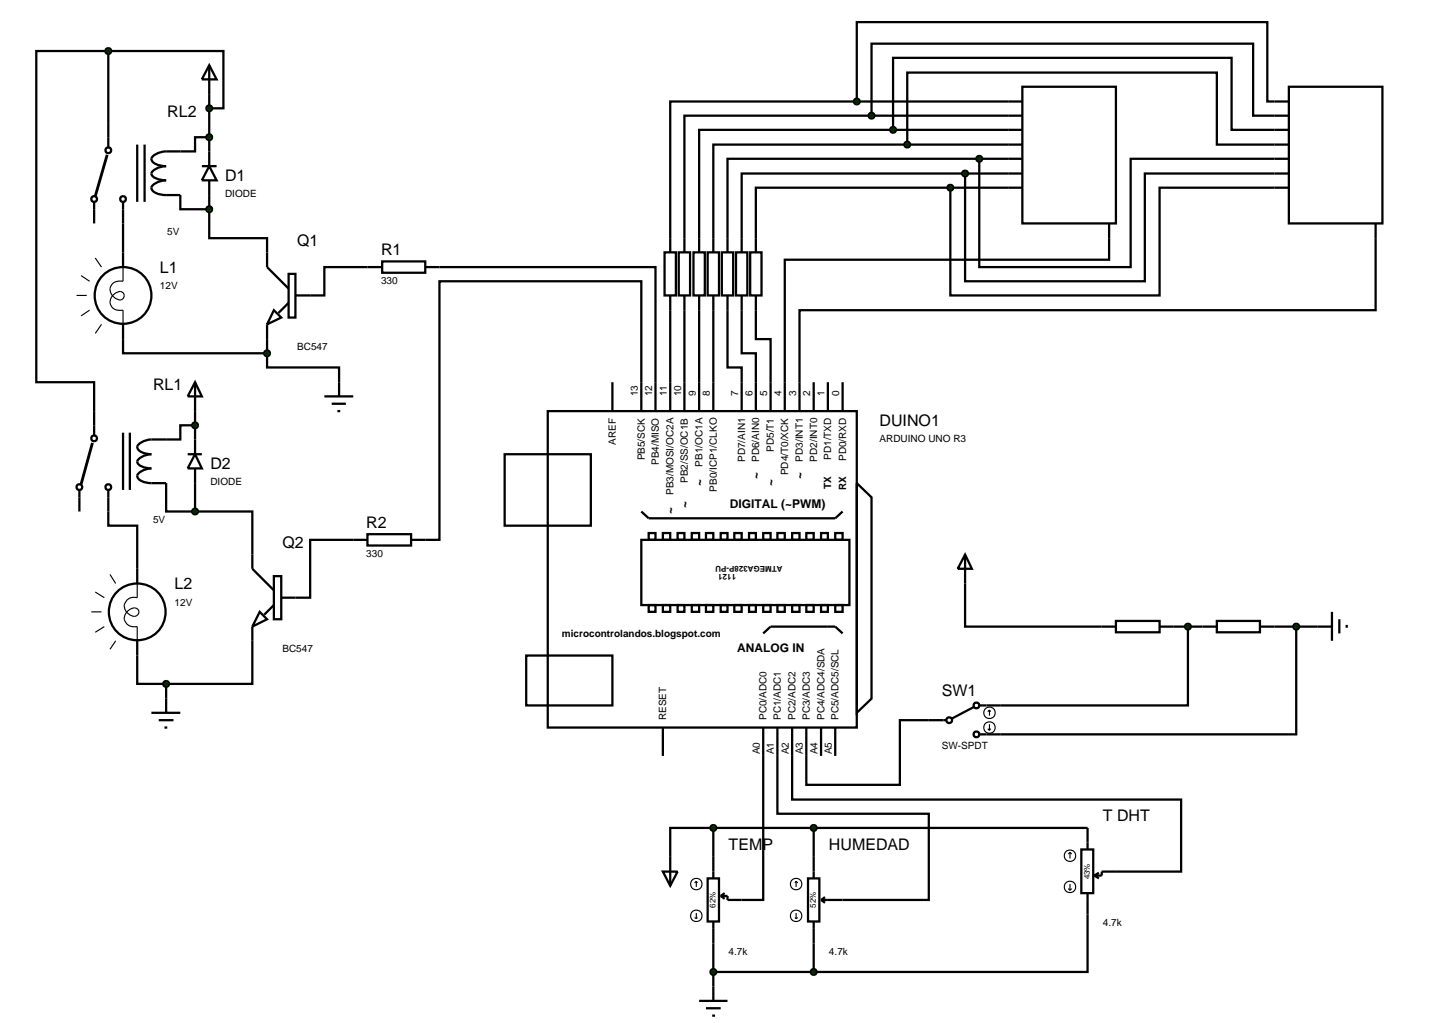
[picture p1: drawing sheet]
<svg xmlns="http://www.w3.org/2000/svg" width="257mm" height="180mm" viewBox="0 0 257 180" stroke-linecap="round" stroke-linejoin="round" font-family="sans-serif">
<g fill="none" stroke="#000" stroke-width=".4">
<path d="M19.1 9h20.3v10.1h-2.5M19.1 9h-12.7v58.4h10.2v5.1M19.1 9v12.7M36.9 16.6v10.1M151.1 17.9h-32.9v24.1M151.1 17.9v-14h72.4v14h1.3M151.1 17.9h26.7M21.7 39.4v5.1M31.8 34.4v2.5h5.1M36.9 24.2h-2.5v2.5h-2.6M36.9 36.9v5.1h10.2v2.5M36.9 34.4v2.5"/>
<path d="M153.7 20.4h-33v21.6M153.7 20.4v-12.7h67.3v12.7h3.8M153.7 20.4h24.1M157.5 22.9h-34.2v19.1M157.5 22.9v-12.7h59.7v12.7h7.6M157.5 22.9h20.3M160 25.5h-34.2v16.5M160 25.5v-12.7h54.6v12.7h10.2M160 25.5h17.8M167.6 33.1h-34.3v8.9M167.6 33.1v19h36.9v-19h20.3M167.6 33.1h10.2"/>
<path d="M170.2 30.6h-39.4v11.4M170.2 30.6v19h31.7v-19h22.9M170.2 30.6h7.6M172.7 28h-44.4v14M172.7 28v19.1h26.7v-19.1h25.4M172.7 28h5.1M21.7 59.8v2.5h25.4M47.1 59.8v2.5M64.8 47.1h-7.6v5h-2.5M77.5 47.1h38.1v25.4M118.2 54.7v17.8M120.7 54.7v17.8"/>
<path d="M123.3 54.7v17.8M125.8 54.7v17.8M128.3 54.7v10.1h2.5v7.7M130.8 54.7v7.6h2.5v10.2M133.3 54.7v5.1h2.6v12.7M195.6 42v3.8h-57.2v26.7M242.6 42v12.7h-101.6v17.8M34.4 75h-2.6v2.5h-2.5M34.4 72.5v5M47.1 62.3v2.5h12.7v2.6M96.6 72.5h54.5v55.8h-54.5zM108 67.4v5.1"/>
<path d="M113.1 72.5v-22.9h-35.6v45.6h-2.5M143.5 67.4v5.1M146 67.4v5.1M148.6 67.4v5.1M19.1 90.2v2.5h5.1v7.6M29.3 85.2v5h5.1M34.4 90.2h10.1v7.6M34.4 85.2v5M62.3 95.2h-7.6v10.2h-2.6M89 80.1h15.2v12.6h-15.2zM113.1 95.2h36.7v11.5h-36.7zM113.1 90.2l1.3 1.2h32.9l1.3-1.2"/>
<path d="M114.4 94h1.2v1.2h-1.2zM116.9 94h1.3v1.2h-1.3zM119.5 94h1.2v1.2h-1.2zM122 94h1.3v1.2h-1.3zM124.5 94h1.3v1.2h-1.3zM127.1 94h1.2v1.2h-1.2zM129.5 94h1.3v1.2h-1.3zM132.1 94h1.2v1.2h-1.2zM134.6 94h1.3v1.2h-1.3zM137.1 94h1.3v1.2h-1.3zM139.7 94h1.3v1.2h-1.3zM142.2 94h1.3v1.2h-1.3z"/>
<path d="M144.8 94h1.2v1.2h-1.2zM147.3 94h1.3v1.2h-1.3zM151.1 85.2l2.6 2.5v35.5l-2.6 2.5zM24.2 115.6v5h5.1M44.5 113v7.6h-15.2M92.8 115.6h15.2v8.8h-15.2zM114.4 106.7h1.2v1.2h-1.2zM116.9 106.7h1.3v1.2h-1.3zM119.5 106.7h1.2v1.2h-1.2zM122 106.7h1.3v1.2h-1.3zM124.5 106.7h1.3v1.2h-1.3zM127.1 106.7h1.2v1.2h-1.2z"/>
<path d="M129.5 106.7h1.3v1.2h-1.3zM132.1 106.7h1.2v1.2h-1.2zM134.6 106.7h1.3v1.2h-1.3zM134.6 111.7l1.3-1.2h11.4l1.3 1.2M137.1 106.7h1.3v1.2h-1.3zM139.7 106.7h1.3v1.2h-1.3zM142.2 106.7h1.3v1.2h-1.3zM144.8 106.7h1.2v1.2h-1.2zM147.3 106.7h1.3v1.2h-1.3zM170.2 102.9v7.6h24.1M207 110.5h5.1M209.5 110.5v13.9h-33"/>
<path d="M224.8 110.5h7.6M228.6 110.5v19h-52.1M29.3 120.6v2.6M116.9 128.3v5M134.6 128.3v30.4h-6.3v-.7h-1.2M137.1 128.3v15.2h26.7v15.2h-19M139.7 128.3v12.7h68.6v12.7h-11.5M144.8 128.3v5M147.3 128.3v5M163.8 127h-5.1v11.4h-16.5v-10.1M116.9 153.7h2.6l-1.3 2.5zM124.8 154.9h2v7.6h-2z"/>
<path d="M125.8 146h-7.6v10.2M125.8 146v8.9M125.8 146h66M127.1 158l.7 .5M127.8 157.5l-.7 .5M142.5 154.9h2v7.6h-2zM143.5 146v8.9M144.8 158.7l.7 .5M145.5 158.2l-.7 .5M123.3 176.5h5M124.5 177.8h2.6M125.6 179.1h.5"/>
<path d="M125.8 162.5v14M125.8 171.4h17.7M143.5 162.5v8.9M191.8 161.3v10.1h-48.3"/>
</g>
<g fill="none" stroke="#000" stroke-width=".2">
<path d="M122.8 155.4l-.3 .3M122.8 155.4l.2 .3M122.8 155.4v1M140.4 155.4l-.2 .3M140.4 155.4l.3 .3M140.4 155.4v1M122.5 161.8l.3 .2M122.8 161v1M123 161.8l-.2 .2M140.2 161.8l.2 .2M140.4 161v1M140.7 161.8l-.3 .2"/>
<circle cx="122.8" cy="155.9" r="1.01"/>
<circle cx="140.4" cy="155.9" r="1.01"/>
<circle cx="122.8" cy="161.5" r="1.01"/>
<circle cx="140.4" cy="161.5" r="1.01"/>
</g>
<g fill="#004000" stroke="#000" stroke-width=".4">
<path d="M125.5 171l.3-.1-.5 .5zM125.8 170.9l.3 .1 .2 .4zM126.3 171.4l-.2 .4-.3 .1zM125.3 171.4l.5 .5-.4-.2z"/>
<path d="M125.5 145.6l.3-.1-.5 .5zM125.8 145.5l.3 .1 .2 .4zM126.3 146l-.2 .4-.3 .1zM125.3 146l.5 .5-.4-.2z"/>
</g>
<g fill="#004000">
<path d="M125.8 170.9l.5 .5-.5 .5-.5-.5z"/>
<path d="M125.8 145.5l.5 .5-.5 .5-.5-.5z"/>
</g>
<path d="M18.9 27.3l-2.1 7.3M16.3 78.1l-2 7.3" fill="none" stroke="#000" stroke-width=".5"/>
<g fill="none" stroke="#000" stroke-width=".4">
<path d="M36.9 11.5l1.3 2.5h-2.6zM36.9 11.5v5.1M16.6 35.6v3.8M19.1 21.7v4.3M21.7 35.6v3.8M24.2 25.5v10.1M25.5 25.5v10.1M31.8 26.7a6.9 6.9 0 0 0-4.3 .5 .9 .9 0 0 0-.7 1.2 2.84 2.84 0 0 0 2.5 .9 2.79 2.79 0 0 0-2.6 1.3 1.5 1.5 0 0 0 1.3 1l1.3 .2a2.79 2.79 0 0 0-2.6 1.3 1.5 1.5 0 0 0 1.3 1.1l1.3 .2h2.5M35.6 29.3h2.6M36.9 29.3l1.3 2.5h-2.6zM36.9 26.7v2.6M36.9 31.8v2.6"/>
<path d="M64.8 47.1h2.6M67.4 46.1h7.6v2h-7.6zM75 47.1h2.5M16.6 72.5v4.3M21.7 76.3v10.1M22.9 76.3v10.1M29.3 77.5a6.7 6.7 0 0 0-4.3 .5 .9 .9 0 0 0-.7 1.2 2.75 2.75 0 0 0 2.4 .9 2.73 2.73 0 0 0-2.5 1.3 1.5 1.5 0 0 0 1.3 1l1.2 .2a2.73 2.73 0 0 0-2.5 1.3 1.5 1.5 0 0 0 1.3 1.1l1.2 .2h2.6M34.4 67.4l1.2 2.5h-2.5zM34.4 67.4v5.1M34.4 77.5v2.6M57.2 69.9h5.1M58.5 71.2h2.5"/>
<path d="M59.5 72.5h.5M59.8 67.4v2.5M14 86.4v3.8M19.1 86.4v3.8M33.1 80.1h2.5M34.4 80.1l1.2 2.5h-2.5zM34.4 82.6v2.6M62.3 95.2h2.5M64.8 94.2h7.7v2h-7.7zM72.5 95.2h2.5M26.7 125.7h5.1M28 127h2.6"/>
<path d="M29 128.3h.5M29.3 123.2v2.5"/>
<circle cx="16.6" cy="35.1" r=".51"/>
<circle cx="19.1" cy="26.5" r=".51"/>
<circle cx="21.7" cy="35.1" r=".51"/>
<circle cx="16.6" cy="77.3" r=".51"/>
<circle cx="14" cy="85.9" r=".51"/>
<circle cx="19.1" cy="85.9" r=".51"/>
</g>
<g fill="#004000" stroke="#000" stroke-width=".4">
<path d="M36.5 23.9l.4-.2-.5 .5zM36.9 23.7l.3 .1 .2 .4zM37.4 24.2l-.1 .3-.4 .2zM36.4 24.2l.5 .5-.4-.2z"/>
<path d="M34 74.7l.4-.2-.5 .5zM34.4 74.5l.4 .2 .1 .3zM34.9 75l-.1 .3-.4 .2zM33.9 75l.5 .5-.4-.2z"/>
</g>
<g fill="#004000">
<path d="M36.4 24.2l.5-.5 .5 .5-.5 .5z"/>
<path d="M33.9 75l.5-.5 .5 .5-.5 .5z"/>
</g>
<path d="M47.1 44.5v2.6l3.8 3.8M47.1 57.2v2.6M48.3 54.7l1.3 1.3-2.5 1.2zM50.9 48.3h1.2v7.7h-1.2zM50.9 53.4l-1.8 1.8M52.1 52.1h2.6" fill="none" stroke="#000" stroke-width=".4"/>
<path d="M36.5 36.6l.4-.2-.5 .5zM36.9 36.4l.3 .1 .2 .4zM37.4 36.9l-.1 .3-.4 .2zM36.4 36.9l.5 .5-.4-.2z" fill="#004000" stroke="#000" stroke-width=".4"/>
<path d="M36.4 36.9l.5-.5 .5 .5-.5 .5z" fill="#004000"/>
<g fill="none" stroke="#000" stroke-width=".4">
<path d="M21.7 44.5v2.6M21.7 57.2v2.6"/>
<circle cx="21.7" cy="52.1" r="5"/>
</g>
<path d="M13.5 52.1h1.8M14.3 48.6l1.5 1M15.8 54.7l-1.5 1M16.8 45.5l1.1 1.6M17.9 57.2l-1.1 1.6M21.7 47.1v2.5a1.64 1.64 0 0 0-1.7 .3 1.64 1.64 0 0 0-.5 1.6 1.87 1.87 0 0 0 1.9 1.4 .79 .79 0 0 0 .4-1.2 .79 .79 0 0 0-1.3-.1 1.67 1.67 0 0 0-.5 2.8l1 .3h.7v2.5" fill="none" stroke="#000" stroke-width=".2"/>
<g fill="#004000" stroke="#000" stroke-width=".4">
<path d="M36.6 18.7l.3-.1-.5 .5zM36.9 18.6l.4 .2 .1 .3zM36.9 19.6l.5-.5-.2 .4zM36.4 19.1l.5 .5-.4-.2z"/>
<path d="M46.7 62l.4-.2-.5 .5zM47.1 61.8l.4 .2 .1 .3zM47.6 62.3l-.1 .3-.4 .2zM46.6 62.3l.5 .5-.4-.2z"/>
</g>
<g fill="#004000">
<path d="M36.9 18.6l.5 .5-.5 .5-.5-.5z"/>
<path d="M46.6 62.3l.5-.5 .5 .5-.5 .5z"/>
</g>
<path d="M44.5 97.8v2.5l3.8 3.8M44.5 110.5v2.5M45.8 107.9l1.3 1.3-2.6 1.3zM48.3 101.6h1.3v7.6h-1.3zM48.3 106.7l-1.7 1.7M49.6 105.4h2.5" fill="none" stroke="#000" stroke-width=".4"/>
<path d="M34 89.9l.4-.2-.5 .5zM34.4 89.7l.4 .2 .1 .3zM34.4 90.7l.5-.5-.2 .4zM33.9 90.2l.5 .5-.3-.1z" fill="#004000" stroke="#000" stroke-width=".4"/>
<path d="M33.9 90.2l.5-.5 .5 .5-.5 .5z" fill="#004000"/>
<g fill="none" stroke="#000" stroke-width=".4">
<path d="M24.2 100.3v2.6M24.2 113v2.6"/>
<circle cx="24.2" cy="107.9" r="5"/>
</g>
<path d="M16.1 107.9h1.8M16.8 104.4l1.6 1M18.4 110.5l-1.6 1M19.4 101.3l1 1.6M20.4 113l-1 1.5M24.2 102.9v2.5a1.68 1.68 0 0 0-2.2 1.2 1.68 1.68 0 0 0 1.4 2 .77 .77 0 0 0 1.1-.7 .77 .77 0 0 0-1.1-.6 1.68 1.68 0 0 0-1.4 1.2 1.68 1.68 0 0 0 .6 1.7l.9 .3h.7v2.5" fill="none" stroke="#000" stroke-width=".2"/>
<g fill="#004000" stroke="#000" stroke-width=".4">
<path d="M29 120.2l.3-.1-.5 .5zM29.3 120.1l.3 .1 .2 .4zM29.8 120.6l-.2 .4-.3 .1zM28.8 120.6l.5 .5-.4-.2z"/>
<path d="M18.7 8.7l.4-.2-.5 .5zM19.1 8.5l.4 .2 .1 .3zM19.1 9.5l.5-.5-.1 .3zM18.6 9l.5 .5-.3-.1z"/>
</g>
<g fill="#004000">
<path d="M29.3 120.1l.5 .5-.5 .5-.5-.5z"/>
<path d="M19.1 8.5l.5 .5-.5 .5-.5-.5z"/>
</g>
<path d="M190.7 149.8h2.1v7.7h-2.1zM191.8 146v3.8M191.8 157.5v3.8M193 154.4l.8 .5M193.8 153.9l-.8 .5M196.8 153.7h-2.5v.7h-1.3" fill="none" stroke="#000" stroke-width=".4"/>
<g fill="none" stroke="#000" stroke-width=".2">
<path d="M188.4 156.7l.3 .3M188.7 150.3l-.3 .3M188.7 150.3l.3 .3M188.7 150.3v1.1M188.7 155.9v1.1M189 156.7l-.3 .3"/>
<circle cx="188.7" cy="156.4" r="1.01"/>
<circle cx="188.7" cy="150.9" r="1.01"/>
</g>
<g fill="#004000" stroke="#000" stroke-width=".4">
<path d="M143.1 145.7l.4-.2-.5 .5zM143.5 145.5l.3 .1 .2 .4zM144 146l-.1 .3-.4 .2zM143 146l.5 .5-.3-.1z"/>
<path d="M143.1 171.1l.4-.2-.5 .5zM143.5 170.9l.3 .1 .2 .4zM144 171.4l-.1 .3-.4 .2zM143 171.4l.5 .5-.3-.1z"/>
</g>
<g fill="#004000">
<path d="M143 146l.5-.5 .5 .5-.5 .5z"/>
<path d="M143 171.4l.5-.5 .5 .5-.5 .5z"/>
</g>
<g fill="none" stroke="#000" stroke-width=".4">
<path d="M177.8 17.9h2.5M180.3 15.3h16.5v24.1h-16.5zM224.8 17.9h2.5M227.3 15.3h16.5v24.1h-16.5zM177.8 20.4h2.5M177.8 22.9h2.5M177.8 25.5h2.5M177.8 28h2.5M177.8 30.6h2.5M177.8 33.1h2.5M195.6 39.4v2.6M224.8 20.4h2.5"/>
<path d="M224.8 22.9h2.5M224.8 25.5h2.5M224.8 28h2.5M224.8 30.6h2.5M224.8 33.1h2.5M242.6 39.4v2.6M117.2 44.5h2v7.6h-2zM118.2 42v2.5M118.2 52.1v2.6M119.7 44.5h2v7.6h-2zM120.7 42v2.5M120.7 52.1v2.6"/>
<path d="M122.3 44.5h2v7.6h-2zM123.3 42v2.5M123.3 52.1v2.6M124.8 44.5h2v7.6h-2zM125.8 42v2.5M125.8 52.1v2.6M127.3 44.5h2v7.6h-2zM128.3 42v2.5M128.3 52.1v2.6M129.8 44.5h2v7.6h-2zM130.8 42v2.5M130.8 52.1v2.6"/>
<path d="M132.3 44.5h2v7.6h-2zM133.3 42v2.5M133.3 52.1v2.6"/>
</g>
<g fill="#004000" stroke="#000" stroke-width=".4">
<path d="M150.8 17.5l.3-.1-.5 .5zM151.1 17.4l.3 .1 .2 .4zM151.6 17.9l-.1 .3-.4 .2zM150.6 17.9l.5 .5-.4-.2z"/>
<path d="M153.4 20l.3-.1-.5 .5zM153.7 19.9l.4 .2 .1 .3zM154.2 20.4l-.1 .3-.4 .2zM153.2 20.4l.5 .5-.4-.2z"/>
<path d="M157.1 22.6l.4-.2-.5 .5zM157.5 22.4l.3 .1 .2 .4zM158 22.9l-.1 .3-.4 .2zM157 22.9l.5 .5-.3-.1z"/>
<path d="M159.7 25.1l.3-.1-.5 .5zM160 25l.3 .1 .2 .4zM160.5 25.5l-.2 .4-.3 .1zM159.5 25.5l.5 .5-.4-.2z"/>
<path d="M172.3 27.7l.4-.2-.5 .5zM172.7 27.5l.3 .1 .2 .4zM172.7 28.5l.5-.5-.2 .4zM172.2 28l.5 .5-.4-.2z"/>
<path d="M169.8 30.3l.4-.2-.5 .5zM170.2 30.1l.3 .1 .2 .4zM170.7 30.6l-.1 .3-.4 .2zM169.7 30.6l.5 .5-.3-.1z"/>
<path d="M167.3 32.7l.3-.1-.5 .5zM167.6 32.6l.4 .2 .1 .3zM167.6 33.6l.5-.5-.1 .3zM167.1 33.1l.5 .5-.3-.1z"/>
</g>
<g fill="#004000">
<path d="M150.6 17.9l.5-.5 .5 .5-.5 .5z"/>
<path d="M153.7 19.9l.5 .5-.5 .5-.5-.5z"/>
<path d="M157 22.9l.5-.5 .5 .5-.5 .5z"/>
<path d="M159.5 25.5l.5-.5 .5 .5-.5 .5z"/>
<path d="M172.7 27.5l.5 .5-.5 .5-.5-.5z"/>
<path d="M169.7 30.6l.5-.5 .5 .5-.5 .5z"/>
<path d="M167.6 32.6l.5 .5-.5 .5-.5-.5z"/>
</g>
<g fill="none" stroke="#000" stroke-width=".4">
<path d="M170.2 97.8l1.2 2.5h-2.5zM170.2 97.8v5.1M194.3 110.5h2.5M196.8 109.5h7.7v2h-7.7zM204.5 110.5h2.5M212.1 110.5h2.5M214.6 109.5h7.6v2h-7.6zM222.2 110.5h2.6M232.4 110.5h2.5M234.9 107.9v5.1M236.2 109.2v2.5M237.5 110.2v.5"/>
<path d="M163.8 127h3.1M171.7 124.7l-3.8 2M172.7 124.4h3.8M172.7 129.5h3.8"/>
<circle cx="167.4" cy="127" r=".51"/>
<circle cx="172.2" cy="129.5" r=".51"/>
<circle cx="172.2" cy="124.4" r=".51"/>
</g>
<g fill="none" stroke="#000" stroke-width=".2">
<path d="M174.2 128.5l.3 .3M174.5 125.2v1M174.5 127.7v1.1M174.5 125.2l-.3 .3M174.5 125.2l.2 .3M174.7 128.5l-.2 .3"/>
<circle cx="174.5" cy="125.7" r="1.01"/>
<circle cx="174.5" cy="128.3" r="1.01"/>
</g>
<g fill="#004000" stroke="#000" stroke-width=".4">
<path d="M228.3 110.1l.3-.1-.5 .5zM228.6 110l.4 .2 .1 .3zM229.1 110.5l-.1 .3-.4 .2zM228.1 110.5l.5 .5-.4-.2z"/>
<path d="M209.2 110.1l.3-.1-.5 .5zM209.5 110l.3 .1 .2 .4zM209.5 111l.5-.5-.1 .3zM209 110.5l.5 .5-.4-.2z"/>
</g>
<g fill="#004000">
<path d="M228.6 110l.5 .5-.5 .5-.5-.5z"/>
<path d="M209.5 110l.5 .5-.5 .5-.5-.5z"/>
</g>
<g font-size="2.8">
<text x="29.5" y="20.6">RL2</text>
<text x="39.7" y="31.9">D1</text>
<text x="52.4" y="43.4">Q1</text>
<text x="67.2" y="45">R1</text>
<text x="28.2" y="48.2">L1</text>
<text x="27" y="68.8">RL1</text>
<text x="155.1" y="75.1">DUINO1</text>
<text x="37.1" y="82.7">D2</text>
<text x="64.6" y="93.1">R2</text>
<text x="49.8" y="96.7">Q2</text>
<text x="30.8" y="104">L2</text>
<text x="166.1" y="122.8">SW1</text>
<text x="128.5" y="150">TEMP</text>
<text x="146.2" y="150">HUMEDAD</text>
<text x="194.5" y="144.9">T DHT</text>
</g>
<g font-size="2.1">
<text x="121.4" y="89.5" transform="rotate(-90 121.4 89.5)">~</text>
<text x="124" y="85.7" transform="rotate(-90 124 85.7)">~</text>
<text x="128.7" y="89.6">DIGITAL (~PWM)</text>
<text x="134" y="84.4" transform="rotate(-90 134 84.4)">~</text>
<text x="136.6" y="85.7" transform="rotate(-90 136.6 85.7)">~</text>
<text x="141.7" y="84.4" transform="rotate(-90 141.7 84.4)">~</text>
<text x="118.9" y="90.7" transform="rotate(-90 118.9 90.7)">~</text>
<text x="130" y="114.9">ANALOG IN</text>
</g>
<g font-size="1.8">
<text x="39.7" y="34.7">DIODE</text>
<text x="29.5" y="41.5">5V</text>
<text x="28.2" y="51">12V</text>
<text x="67.2" y="50.1">330</text>
<text x="52.4" y="61.8">BC547</text>
<text x="112.5" y="69.9" transform="rotate(-90 112.5 69.9)">13</text>
<text x="115" y="69.9" transform="rotate(-90 115 69.9)">12</text>
<text x="117.6" y="69.9" transform="rotate(-90 117.6 69.9)">11</text>
<text x="120.1" y="69.9" transform="rotate(-90 120.1 69.9)">10</text>
<text x="122.7" y="69.9" transform="rotate(-90 122.7 69.9)">9</text>
<text x="125.2" y="69.9" transform="rotate(-90 125.2 69.9)">8</text>
<text x="130.2" y="69.9" transform="rotate(-90 130.2 69.9)">7</text>
<text x="132.7" y="69.9" transform="rotate(-90 132.7 69.9)">6</text>
<text x="135.3" y="69.9" transform="rotate(-90 135.3 69.9)">5</text>
<text x="137.8" y="69.9" transform="rotate(-90 137.8 69.9)">4</text>
<text x="140.4" y="69.9" transform="rotate(-90 140.4 69.9)">3</text>
<text x="142.9" y="69.9" transform="rotate(-90 142.9 69.9)">2</text>
<text x="145.4" y="69.9" transform="rotate(-90 145.4 69.9)">1</text>
<text x="148" y="69.9" transform="rotate(-90 148 69.9)">0</text>
<text x="155.1" y="77.9">ARDUINO UNO R3</text>
<text x="108.6" y="78.4" transform="rotate(-90 108.6 78.4)">AREF</text>
<text x="113.7" y="81.2" transform="rotate(-90 113.7 81.2)">PB5/SCK</text>
<text x="116.2" y="82" transform="rotate(-90 116.2 82)">PB4/MISO</text>
<text x="123.9" y="82.3" transform="rotate(-90 123.9 82.3)">PB1/OC1A</text>
<text x="131.4" y="81.5" transform="rotate(-90 131.4 81.5)">PD7/AIN1</text>
<text x="133.9" y="81.5" transform="rotate(-90 133.9 81.5)">PD6/AIN0</text>
<text x="136.5" y="79.7" transform="rotate(-90 136.5 79.7)">PD5/T1</text>
<text x="139" y="83.8" transform="rotate(-90 139 83.8)">PD4/T0/XCK</text>
<text x="141.6" y="81.4" transform="rotate(-90 141.6 81.4)">PD3/INT1</text>
<text x="144.1" y="81.4" transform="rotate(-90 144.1 81.4)">PD2/INT0</text>
<text x="146.6" y="81.1" transform="rotate(-90 146.6 81.1)">PD1/TXD</text>
<text x="149.2" y="81.3" transform="rotate(-90 149.2 81.3)">PD0/RXD</text>
<text x="37.1" y="85.5">DIODE</text>
<text x="118.8" y="87.3" transform="rotate(-90 118.8 87.3)">PB3/MOSI/OC2A</text>
<text x="121.3" y="85.2" transform="rotate(-90 121.3 85.2)">PB2/SS/OC1B</text>
<text x="126.4" y="86.7" transform="rotate(-90 126.4 86.7)">PB0/ICP1/CLKO</text>
<text x="146.6" y="86.3" transform="rotate(-90 146.6 86.3)">TX</text>
<text x="149.2" y="86.4" transform="rotate(-90 149.2 86.4)">RX</text>
<text x="27" y="92.2">5V</text>
<text x="64.6" y="98.2">330</text>
<text x="30.8" y="106.8">12V</text>
<text x="99.1" y="112.3">microcontrolandos.blogspot.com</text>
<text x="49.8" y="115">BC547</text>
<text x="117.5" y="127" transform="rotate(-90 117.5 127)">RESET</text>
<text x="135.2" y="127" transform="rotate(-90 135.2 127)">PC0/ADC0</text>
<text x="137.7" y="127" transform="rotate(-90 137.7 127)">PC1/ADC1</text>
<text x="140.3" y="127" transform="rotate(-90 140.3 127)">PC2/ADC2</text>
<text x="142.8" y="127" transform="rotate(-90 142.8 127)">PC3/ADC3</text>
<text x="145.4" y="127" transform="rotate(-90 145.4 127)">PC4/ADC4/SDA</text>
<text x="147.9" y="127" transform="rotate(-90 147.9 127)">PC5/ADC5/SCL</text>
<text x="166.1" y="132">SW-SPDT</text>
<text x="134" y="133" transform="rotate(-90 134 133)">A0</text>
<text x="136.5" y="133" transform="rotate(-90 136.5 133)">A1</text>
<text x="139.1" y="133" transform="rotate(-90 139.1 133)">A2</text>
<text x="141.6" y="133" transform="rotate(-90 141.6 133)">A3</text>
<text x="144.2" y="133" transform="rotate(-90 144.2 133)">A4</text>
<text x="146.7" y="133" transform="rotate(-90 146.7 133)">A5</text>
<text x="194.5" y="163.3">4.7k</text>
<text x="128.5" y="168.4">4.7k</text>
<text x="146.2" y="168.4">4.7k</text>
</g>
<g font-size="1.4">
<text x="129.8" y="101.2" transform="rotate(-180 129.8 101.2)">1121</text>
<text x="138" y="99.9" transform="rotate(-180 138 99.9)">ATMEGA328P-PU</text>
<text x="192.2" y="155.1" transform="rotate(-90 192.2 155.1)">43%</text>
<text x="126.2" y="160.1" transform="rotate(-90 126.2 160.1)">62%</text>
<text x="143.9" y="160.1" transform="rotate(-90 143.9 160.1)">52%</text>
</g>
</svg>
